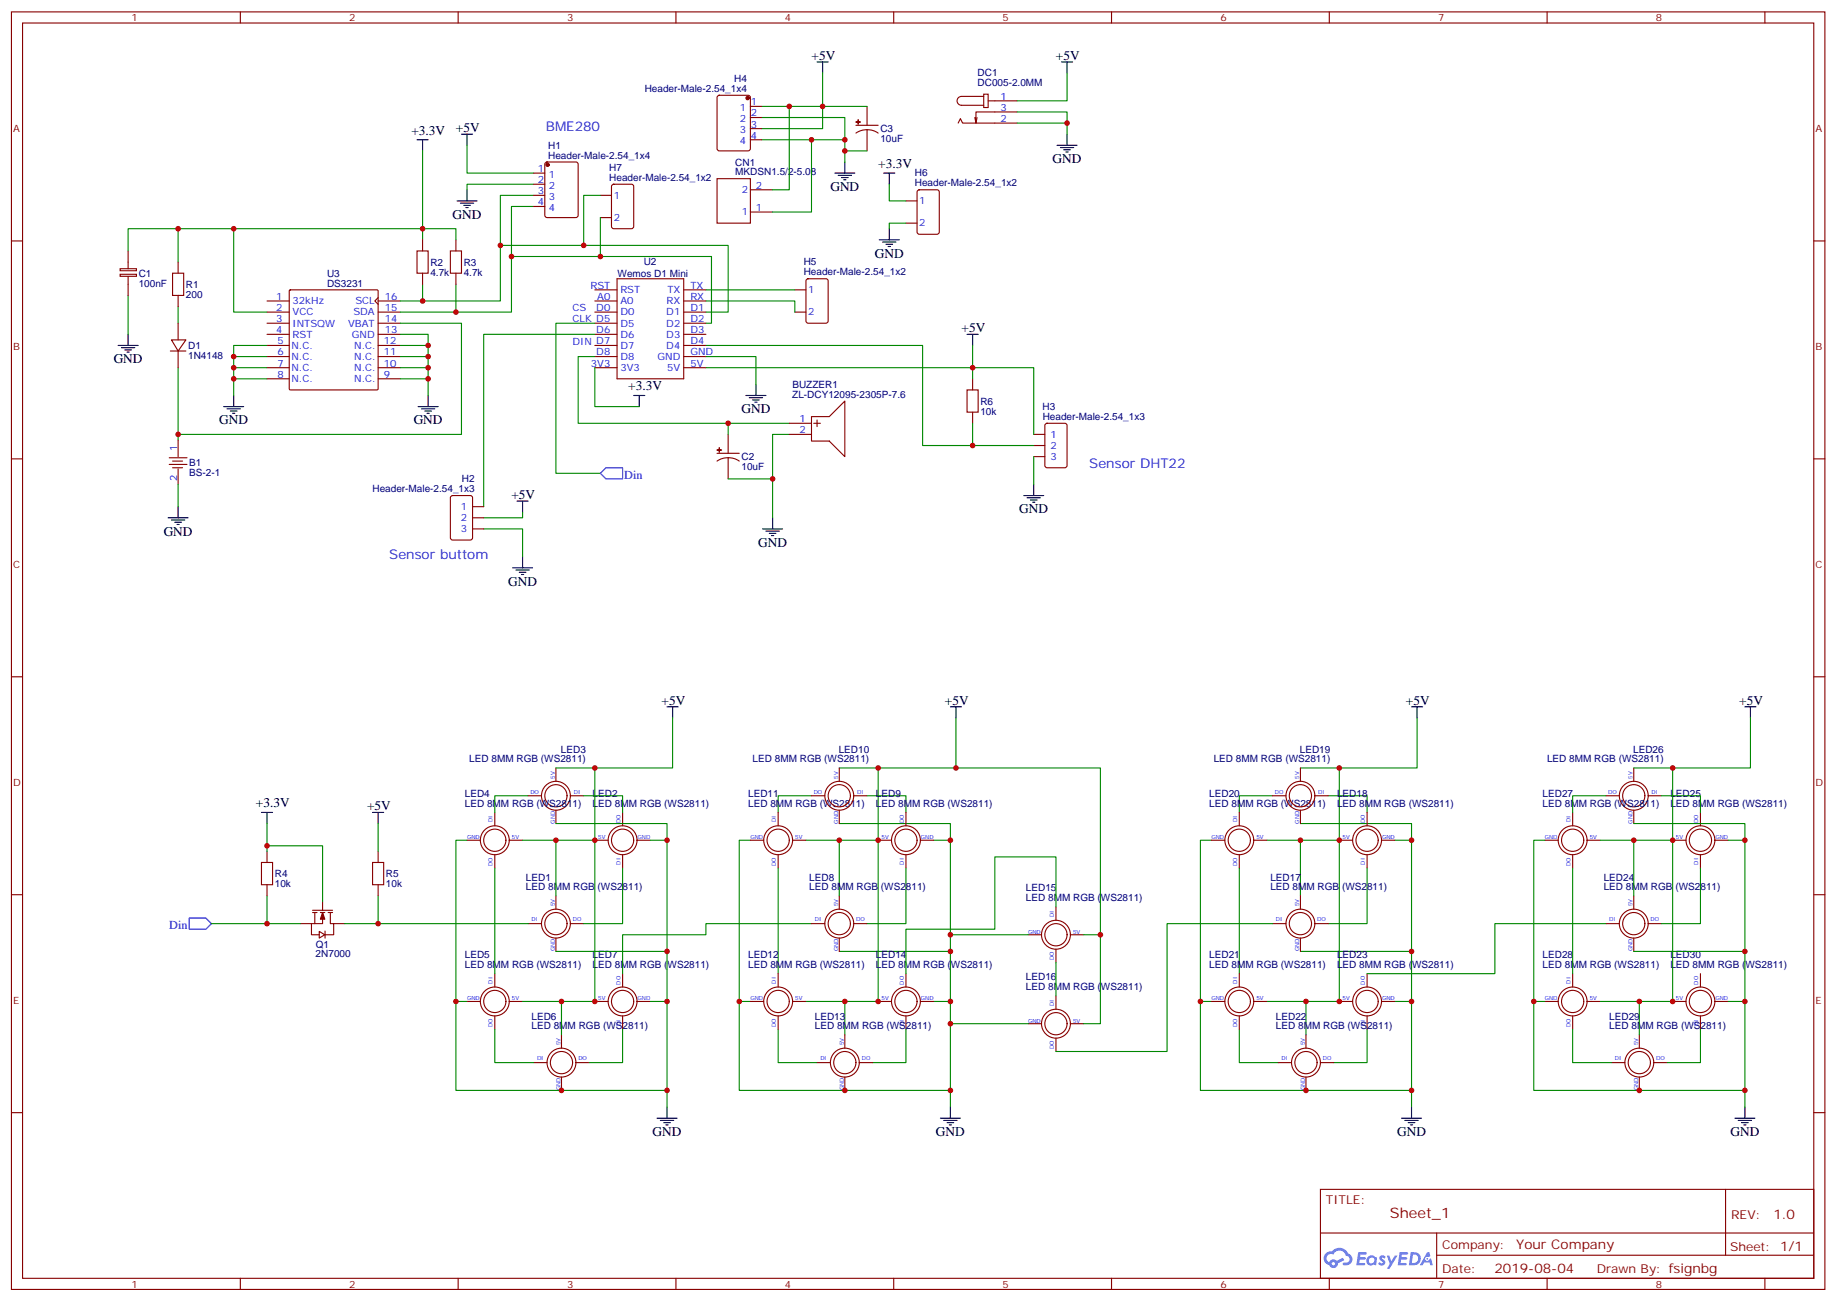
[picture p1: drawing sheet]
<svg xmlns="http://www.w3.org/2000/svg" width="583mm" height="413mm" viewBox="0 0 583 413" stroke-linecap="round" stroke-linejoin="round" font-family="sans-serif">
<g fill="none" stroke="#870000" stroke-width=".35">
<path d="M3.6 3.8h575.8v405.3h-575.8zM7.2 7.3h568.6v398.3h-568.6zM76.3 3.8v3.5M145.5 3.8v3.5M214.6 3.8v3.5M283.7 3.8v3.5M352.9 3.8v3.5M422 3.8v3.5M491.2 3.8v3.5M560.3 3.8v3.5M3.6 76.4h3.6M575.8 76.4h3.6"/>
<path d="M3.6 145.6h3.6M575.8 145.6h3.6M3.6 214.7h3.6M575.8 214.7h3.6M3.6 283.9h3.6M575.8 283.9h3.6M3.6 353h3.6M575.8 353h3.6M419.2 377.4h156.6v28.2h-156.6zM547.8 377.4v20.9M419.2 391.2h156.5M456.1 398.3h119.6"/>
<path d="M456.1 391.2v14.1M76.3 405.6v3.5M145.5 405.6v3.5M214.6 405.6v3.5M283.7 405.6v3.5M352.9 405.6v3.5M422 405.6v3.5M491.2 405.6v3.5M560.3 405.6v3.5"/>
</g>
<g fill="#5487ff">
<path d="M438.2 398.5a1.22 1.22 0 0 1 1.7 .3l-.4 .6a.47 .47 0 0 0-.3-.4 .47 .47 0 0 0-.5 .2l.1 .2a1.14 1.14 0 0 1 .8 1.8 1.14 1.14 0 0 1-1.9-.1l-.2-.2 .5-.5 .7 .4a.29 .29 0 0 0 .3-.2 .29 .29 0 0 0-.2-.4 1.04 1.04 0 0 1-.6-1.7z"/>
<path d="M431.2 397.3h2.4l.3 .2-.2 .5h-1.8l-.1 .9h1.5l.3 .4-.3 .3h-1.6l-.2 1.1 1.7 .1 .2 .3-.2 .3h-2.6z"/>
<path d="M444.3 397.3l2.7 .2-.1 .5h-1.8l-.2 .9h1.6l.3 .4-.4 .3h-1.6l-.1 1.1 1.7 .1 .2 .3-.2 .3h-2.6z"/>
<path d="M453.1 397.3h.7l.3 1.2-.6 .4a.69 .69 0 0 0-1 .2 .69 .69 0 0 0 .4 1 .69 .69 0 0 0 .9-.6l.5-.3 .6 2.2h-.8l-.2-.8h-1.8l-.5 .8h-.8z"/>
<path d="M440.3 398.4h.8l.6 1.8 1.1-1.8h.9l-2.6 4.2h-.8l.9-1.6z"/>
<path d="M447.9 397.3l-.6 4.1h1.3a2.11 2.11 0 0 0 2.5-2.1 2.11 2.11 0 0 0-2.5-2zM448.6 398a1.43 1.43 0 0 1 1.6 1.6 1.43 1.43 0 0 1-2 1.1z"/>
<path d="M434.2 398.9a1.54 1.54 0 0 0-.1 2.2 1.54 1.54 0 0 0 2.2 .1l.6 .2 .3-2.2-.6-.3a1.49 1.49 0 0 0-2.4 0zM434.5 399.9a.94 .94 0 0 1 1.8 0 .94 .94 0 0 1-1.8 0z"/>
<path d="M420.9 397.7a2.18 2.18 0 0 0 1.1 3.7 1.44 1.44 0 0 0 1.6 .9 1.44 1.44 0 0 0 1.2-1.5l2-1-.5-.7-1.9 1a1.47 1.47 0 0 0-2.4 .4 1.39 1.39 0 0 1-.7-1.9 1.39 1.39 0 0 1 2-.5 2.12 2.12 0 0 1 2.2-1.3 2.12 2.12 0 0 1 1.9 1.7 1.14 1.14 0 0 1 1.1 1.4 1.14 1.14 0 0 1-1.7 .7 .43 .43 0 0 0-.5 .4 .43 .43 0 0 0 .4 .5 1.98 1.98 0 0 0 2.5-1.3 1.98 1.98 0 0 0-1.2-2.5 3.1 3.1 0 0 0-5.3-.7l-.9 .1zM422.8 401a.55 .55 0 0 1 1.1 0 .55 .55 0 0 1-1.1 0z"/>
<circle cx="453.1" cy="399.4" r=".26"/>
</g>
<g fill="none" stroke="#870000" stroke-width=".35">
<path d="M227.9 30.4l.5-.2h9.1l.7 .5v16.5l-.4 .6-9.4 .1-.7-.5-.1-16.5zM238.2 33.8h3.6M238.2 37.3h3.6M271.7 39.8h7.1M275.3 33.8v6M304.2 39.1l.7-1.5 .7 1.5h17.3M310.2 37.3l-.4 1.8M312.3 29.9h1.4v4.2h-1.4zM312.3 30.6h-7a1.41 1.41 0 0 0-1.5 1.4 1.41 1.41 0 0 0 1.5 1.4h7M313.7 32h9.2M322.9 35.5h-13.1v3.6l-.3-1.8M169.4 54.9h3.6"/>
<path d="M169.4 58.5h3.6M173.2 51.6l.5-.2h9.1l.7 .4 .1 16.5-.5 .7h-9.4l-.7-.4v-16.5zM194.4 58.7l.4-.2h5.7l.6 .4 .1 13-.5 .6-5.9 .1-.6-.5-.1-12.9zM227.6 56.7h10.6v14.1h-10.6zM238.2 40.8h3.6M238.2 44.3h3.6M275.3 41.2l1.8 .2 1.7 .8M275.3 41.2l-1.9 .2-1.7 .8M275.3 41.2v6.7M40.7 79.6v5.7M132.4 79.6h3.5v7.1h-3.5zM134.2 76.1v3.5"/>
<path d="M143 79.6h3.5v7.1h-3.5zM144.7 76.1v3.5M169.4 62h3.6M169.4 65.5h3.6M190.6 62h3.5M190.6 69h3.5M238.2 67.3h7.1M238.2 60.2h7.1M287.6 63.7h3.5M287.6 70.8h3.5M291.4 60.4l.5-.2h5.6l.6 .5 .1 12.9-.5 .7h-5.8l-.7-.4-.1-13zM38.1 87h5.2v.7h-5.2z"/>
<path d="M38.1 85.3h5.2v.6h-5.2zM40.7 87.7v6M54.8 86.7h3.5v7h-3.5zM56.6 83.1v3.6M56.6 93.7v3.6M84.8 95.5h7M84.8 99h7M91.9 92.1l.3-.1h27.5l.3 .1 .1 31.3-.2 .3h-27.7l-.3-.2zM120.1 94.4l-1.1 1.1 1.1 1.1M120.1 95.5h7M120.1 99h7M134.2 86.7v3.5"/>
<path d="M144.7 86.7v3.5M188.8 95.5h7.1M188.8 99h7.1M188.8 92h7.1M195.9 88.4h21.2v31.8h-21.2zM217.1 95.5h7M217.1 99h7M217.1 92h7M252.3 99h3.6M252.3 92h3.6M256.1 88.6l.5-.2h5.6l.7 .5v12.9l-.4 .7-5.9 .1-.7-.5v-13zM54.1 111.4h4.9"/>
<path d="M54.4 107.8h4.6l-2.4 3.6zM56.6 102.6v5.2M56.6 111.4v5.3M84.8 102.6h7M84.8 106.1h7M84.8 109.6h7M84.8 113.1h7M84.8 116.7h7M120.1 102.6h7M120.1 106.1h7M120.1 109.6h7M120.1 113.1h7"/>
<path d="M120.1 116.7h7M188.8 102.6h7.1M188.8 106.1h7.1M188.8 109.6h7.1M188.8 113.1h7.1M188.8 116.7h7.1M217.1 102.6h7M217.1 106.1h7M217.1 109.6h7M217.1 113.1h7M217.1 116.7h7M56.6 139.6v5.3"/>
<path d="M84.8 120.2h7M120.1 120.2h7M231.2 137.8v6M250.6 134.3h7M250.6 137.8h7M257.6 132.2h5.7l4.9-5v17.7l-4.9-5h-5.7zM258.3 134.3h2.2M259.4 133.2v2.2M307 123.7h3.6v7.1h-3.6zM308.8 120.2v3.5M308.8 130.8v3.5M328.2 137.8h3.5"/>
<path d="M332 134.5l.4-.2h5.7l.6 .4 .1 13-.5 .7h-5.9l-.6-.4-.1-13zM53.7 145.2h5.7M53.7 147.4h5.7M54.8 146.3h3.2M54.8 148.4h3.2M56.6 148.8v4.9M143.2 157.4l.5-.2h5.6l.7 .5v12.9l-.4 .7h-5.9l-.7-.4v-13zM227.6 143.8h7.1M231.2 145.2l1.8 .3 1.7 .8M231.2 145.2l-1.9 .3-1.7 .8M231.2 145.2v6.7M328.2 144.9h3.5"/>
<path d="M328.2 141.4h3.5M150 167.8h3.6M150 160.8h3.6M150 164.3h3.6M157.1 257.8v4.2M167.7 252.5h4.2M176.5 243.7v4.2M176.5 257.1v4.2M181.1 252.5h4.2M197.7 257.8v4.2M247.1 257.8v4.2M257.6 252.5h4.3"/>
<path d="M266.5 243.7v4.2M266.5 257.1v4.2M271 252.5h4.3M287.6 257.8v4.2M393.5 257.8v4.2M404 252.5h4.3M412.9 243.7v4.2M412.9 257.1v4.2M417.4 252.5h4.3M434 257.8v4.2M499.3 257.8v4.2M509.9 252.5h4.2"/>
<path d="M518.7 243.7v4.2M518.7 257.1v4.2M523.3 252.5h4.2M539.9 257.8v4.2M83 273.6h3.5v7.1h-3.5zM84.8 270.1v3.5M118.3 273.6h3.5v7.1h-3.5zM120.1 270.1v3.5M148.3 266.6h4.2M157.1 271.2v4.2M161.7 266.6h4.2M188.8 266.6h4.3"/>
<path d="M197.7 271.2v4.2M202.2 266.6h4.3M238.2 266.6h4.3M247.1 271.2v4.2M251.6 266.6h4.3M278.8 266.6h4.2M287.6 271.2v4.2M292.2 266.6h4.2M384.6 266.6h4.3M393.5 271.2v4.2M398 266.6h4.3M425.2 266.6h4.2"/>
<path d="M434 271.2v4.2M438.6 266.6h4.2M490.5 266.6h4.2M499.3 271.2v4.2M503.9 266.6h4.2M531 266.6h4.3M539.9 271.2v4.2M544.4 266.6h4.3M84.8 280.7v3.5M95.4 293.1h3.5M99.2 288.8h6.4M99.2 289.5h1.4"/>
<path d="M99.9 289.5v3.6M101.4 295.5l1.7 1.1-1.7 1zM101.7 289.5h1.4M102.4 289.5v3.6h-3.5v3.5h2.5M102.4 286v2.8M103.2 295.4v2.3M104.2 289.5h1.4M104.9 289.5v3.6h1v3.5h-2.8M105.9 293.1h3.6M120.1 280.7v3.5M167.7 293.1h4.2M176.5 284.2v4.3"/>
<path d="M176.5 297.6v4.3M181.1 293.1h4.2M257.6 293.1h4.3M266.5 284.2v4.3M266.5 297.6v4.3M271 293.1h4.3M326.4 296.6h4.3M335.2 287.8v4.2M339.8 296.6h4.3M404 293.1h4.3M412.9 284.2v4.3M412.9 297.6v4.3"/>
<path d="M417.4 293.1h4.3M509.9 293.1h4.2M518.7 284.2v4.3M518.7 297.6v4.3M523.3 293.1h4.2M148.3 317.7h4.2M157.1 308.9v4.3M161.7 317.7h4.2M188.8 317.7h4.3M197.7 308.9v4.3M202.2 317.7h4.3M238.2 317.7h4.3"/>
<path d="M247.1 308.9v4.3M251.6 317.7h4.3M278.8 317.7h4.2M287.6 308.9v4.3M292.2 317.7h4.2M335.2 301.2v4.2M335.2 316v4.2M384.6 317.7h4.3M393.5 308.9v4.3M398 317.7h4.3M425.2 317.7h4.2M434 308.9v4.3"/>
<path d="M438.6 317.7h4.2M490.5 317.7h4.2M499.3 308.9v4.3M503.9 317.7h4.2M531 317.7h4.3M539.9 308.9v4.3M544.4 317.7h4.3M157.1 322.3v4.3M169.4 337.1h4.3M178.3 328.3v4.3M182.8 337.1h4.3M197.7 322.3v4.3"/>
<path d="M247.1 322.3v4.3M259.4 337.1h4.2M268.2 328.3v4.3M272.8 337.1h4.2M287.6 322.3v4.3M326.4 324.8h4.3M335.2 329.4v4.2M339.8 324.8h4.3M393.5 322.3v4.3M405.8 337.1h4.2M414.6 328.3v4.3M419.2 337.1h4.2"/>
<path d="M434 322.3v4.3M499.3 322.3v4.3M511.6 337.1h4.3M520.5 328.3v4.3M525 337.1h4.3M539.9 322.3v4.3M178.3 341.7v4.3M268.2 341.7v4.3M414.6 341.7v4.3M520.5 341.7v4.3"/>
<circle cx="176.5" cy="252.5" r="4.6"/>
<circle cx="176.5" cy="252.5" r="3.5"/>
<circle cx="266.5" cy="252.5" r="4.6"/>
<circle cx="266.5" cy="252.5" r="3.5"/>
<circle cx="412.9" cy="252.5" r="4.6"/>
<circle cx="412.9" cy="252.5" r="3.5"/>
<circle cx="518.7" cy="252.5" r="4.6"/>
<circle cx="518.7" cy="252.5" r="3.5"/>
<circle cx="157.1" cy="266.6" r="4.6"/>
<circle cx="157.1" cy="266.6" r="3.5"/>
<circle cx="197.7" cy="266.6" r="4.6"/>
<circle cx="197.7" cy="266.6" r="3.5"/>
<circle cx="247" cy="266.6" r="4.6"/>
<circle cx="247.1" cy="266.6" r="3.5"/>
<circle cx="287.6" cy="266.6" r="4.6"/>
<circle cx="287.6" cy="266.6" r="3.5"/>
<circle cx="393.5" cy="266.6" r="4.6"/>
<circle cx="393.5" cy="266.6" r="3.5"/>
<circle cx="434" cy="266.6" r="4.6"/>
<circle cx="434" cy="266.6" r="3.5"/>
<circle cx="499.3" cy="266.6" r="4.6"/>
<circle cx="499.3" cy="266.6" r="3.5"/>
<circle cx="539.9" cy="266.6" r="4.6"/>
<circle cx="539.9" cy="266.6" r="3.5"/>
<circle cx="176.5" cy="293.1" r="4.6"/>
<circle cx="176.5" cy="293.1" r="3.5"/>
<circle cx="266.5" cy="293.1" r="4.6"/>
<circle cx="266.5" cy="293.1" r="3.5"/>
<circle cx="335.2" cy="296.6" r="4.6"/>
<circle cx="335.2" cy="296.6" r="3.5"/>
<circle cx="412.9" cy="293.1" r="4.6"/>
<circle cx="412.9" cy="293.1" r="3.5"/>
<circle cx="518.7" cy="293.1" r="4.6"/>
<circle cx="518.7" cy="293.1" r="3.5"/>
<circle cx="157.1" cy="317.7" r="4.6"/>
<circle cx="157.1" cy="317.7" r="3.5"/>
<circle cx="197.7" cy="317.7" r="4.6"/>
<circle cx="197.7" cy="317.7" r="3.5"/>
<circle cx="247" cy="317.7" r="4.6"/>
<circle cx="247.1" cy="317.7" r="3.5"/>
<circle cx="287.6" cy="317.7" r="4.6"/>
<circle cx="287.6" cy="317.7" r="3.5"/>
<circle cx="393.5" cy="317.7" r="4.6"/>
<circle cx="393.5" cy="317.7" r="3.5"/>
<circle cx="434" cy="317.7" r="4.6"/>
<circle cx="434" cy="317.7" r="3.5"/>
<circle cx="499.3" cy="317.7" r="4.6"/>
<circle cx="499.3" cy="317.7" r="3.5"/>
<circle cx="539.9" cy="317.7" r="4.6"/>
<circle cx="539.9" cy="317.7" r="3.5"/>
<circle cx="178.3" cy="337.1" r="4.6"/>
<circle cx="178.3" cy="337.1" r="3.5"/>
<circle cx="268.2" cy="337.1" r="4.6"/>
<circle cx="268.2" cy="337.1" r="3.5"/>
<circle cx="335.2" cy="324.8" r="4.6"/>
<circle cx="335.2" cy="324.8" r="3.5"/>
<circle cx="414.6" cy="337.1" r="4.6"/>
<circle cx="414.6" cy="337.1" r="3.5"/>
<circle cx="520.5" cy="337.1" r="4.6"/>
<circle cx="520.5" cy="337.1" r="3.5"/>
</g>
<g fill="none" stroke="#000" stroke-width=".35">
<path d="M259.4 19.6h3.5M261.2 19.6v3.6M337 19.6h3.5M338.8 19.6v3.6M132.4 44.3h3.5M134.2 44.3v3.6M146.5 42.6h3.5M148.3 42.6v3.5M265 54.9h6.4M266.1 55.6h4.2M267.2 56.3h2.1M267.9 57h.7"/>
<path d="M268.2 51.4v3.5M280.6 54.9h3.5M282.3 54.9v3.6M335.6 46.1h6.3M336.7 46.8h4.2M337.7 47.5h2.1M338.4 48.2h.7M338.8 42.6v3.5M145.1 63.7h6.3M146.2 64.5h4.2M147.2 65.2h2.1M147.9 65.9h.7"/>
<path d="M148.3 60.2v3.5M279.2 76.1h6.3M280.2 76.8h4.2M281.3 77.5h2.1M282 78.2h.7M282.3 72.6v3.5M37.5 109.6h6.4M38.6 110.3h4.2M39.6 111h2.1M40.3 111.7h.7M40.7 106.1v3.5M307 106.1h3.6"/>
<path d="M308.8 106.1v3.5M71 129h6.4M72.1 129.7h4.2M73.1 130.4h2.1M73.8 131.1h.7M74.2 125.5v3.5M132.8 129h6.3M133.8 129.7h4.2M134.9 130.4h2.1M135.6 131.1h.7M135.9 125.5v3.5M201.2 125.5h3.5"/>
<path d="M203 125.5v3.5M236.8 125.5h6.4M237.9 126.2h4.2M238.9 126.9h2.2M239.6 127.6h.7M240 122v3.5M164.1 159h3.6M165.9 159v3.5M325 157.2h6.4M326.1 157.9h4.2M327.1 158.6h2.1M327.8 159.3h.7"/>
<path d="M328.2 153.7v3.5M53.4 164.3h6.3M54.4 165h4.3M55.5 165.7h2.1M56.2 166.4h.7M56.6 160.8v3.5M165.9 176.6v3.6M242.1 167.8h6.4M243.2 168.5h4.2M244.2 169.2h2.1M244.9 169.9h.7M245.3 164.3v3.5"/>
<path d="M162.7 180.2h6.4M163.8 180.9h4.2M164.9 181.6h2.1M165.6 182.3h.7M211.8 224.3h3.5M213.5 224.3v3.5M301.7 224.3h3.6M303.5 224.3v3.5M448.1 224.3h3.6M449.9 224.3v3.5M554 224.3h3.5M555.7 224.3v3.5"/>
<path d="M83 257.8h3.5M84.8 257.8v3.5M118.3 257.8h3.5M120.1 257.8v3.5M208.6 354.8h6.3M209.7 355.5h4.2M210.7 356.2h2.1M211.4 356.9h.7M211.8 351.3v3.5M298.6 354.8h6.3M299.6 355.5h4.2M300.7 356.2h2.1"/>
<path d="M301.4 356.9h.7M301.7 351.3v3.5M445 354.8h6.3M446 355.5h4.3M447.1 356.2h2.1M447.8 356.9h.7M448.1 351.3v3.5M550.8 354.8h6.3M551.9 355.5h4.2M552.9 356.2h2.1M553.6 356.9h.7M554 351.3v3.5"/>
</g>
<g fill="none" stroke="#008700" stroke-width=".35">
<path d="M241.8 37.3h26.4v14.1M241.8 33.8h33.5M250.6 33.8v26.4h-5.3M261.2 23.2v17.6h-19.4M322.9 39.1h15.9v3.5M322.9 35.5h15.9v3.6M338.8 23.2v8.8h-15.9M134.2 47.9v28.2M148.3 46.1v8.8h21.1M169.4 58.5h-21.1v1.7M241.8 44.3h26.4M257.6 44.3v23h-12.3"/>
<path d="M268.2 47.9h7.1M282.3 58.5v5.2h5.3M56.6 72.6v10.5M74.2 72.6v26.4h10.6M144.7 76.1v-3.5h-104v7M169.4 62h-10.5v15.9M169.4 65.5h-7v15.9M190.6 62h-5.3v15.9M190.6 69v12.4M287.6 70.8h-5.3v1.8M40.7 93.7v12.4M56.6 97.3v5.3"/>
<path d="M127.1 99h35.3v-17.6h63.5v21.2h-1.8M127.1 95.5h31.8v-17.6h72.3v21.1h-7.1M134.2 90.2v5.3M144.7 90.2v8.8M224.1 95.5h28.2v3.5M224.1 92h28.2M56.6 116.7v21.1M74.2 113.1h10.6M74.2 116.7h10.6M84.8 109.6h-10.6v15.9M127.1 116.7h8.8v3.5M127.1 113.1h8.8v3.6"/>
<path d="M127.1 109.6h8.8v3.5M127.1 106.1h8.8v3.5M127.1 102.6h19.4v35.2h-89.9v1.8M188.8 102.6h-12.3v47.6h14.1M188.8 106.1h-35.2v54.7M188.8 113.1h-5.2v21.2h67M188.8 116.7v12.3h14.2M224.1 113.1h15.9v8.9M224.1 109.6h68.8v31.8h15.9M308.8 109.6v7.1h-84.7M74.2 120.2h10.6M127.1 120.2h8.8v5.3"/>
<path d="M231.2 134.3v3.5M250.6 137.8h-5.3v26.5M308.8 134.3v7.1h19.4M308.8 120.2v-3.5h19.4v21.1M56.6 153.7v7.1M231.2 151.9h14.1M328.2 144.9v8.8M153.6 167.8h12.3v8.8M165.9 162.5v1.8h-12.3M213.5 227.8v15.9h-37M303.5 227.8v15.9h-37M449.9 227.8v15.9h-37"/>
<path d="M555.7 227.8v15.9h-37M167.7 252.5h-10.6v5.3M185.3 252.5h12.4v5.3M188.8 243.7v22.9h-12.3v17.6M257.6 252.5h-10.5v5.3M275.3 252.5h12.3v5.3M278.8 243.7v22.9h-12.3v17.6M303.5 243.7h45.9v52.9M404 252.5h-10.5v5.3M421.7 252.5h12.3v5.3M425.2 243.7v22.9h-12.3v17.6M509.9 252.5h-10.6v5.3"/>
<path d="M527.5 252.5h12.4v5.3M531 243.7v22.9h-12.3v17.6M84.8 268.4h17.6v17.6M84.8 261.3v8.8M120.1 261.3v8.8M148.3 266.6h-3.6v51.1h3.6M157.1 275.4v33.5M165.9 266.6h10.6M176.5 261.3h35.3v5.3M188.8 266.6v51.1h-22.9M197.7 275.4v17.7h-12.4M206.5 266.6h5.3v51.1"/>
<path d="M238.2 266.6h-3.5v51.1h3.5M247.1 275.4v33.5M255.9 266.6h10.6M266.5 261.3h35.2v5.3M278.8 266.6v51.1h-22.9M287.6 275.4v17.7h-12.3M296.4 266.6h5.3v51.1M384.6 266.6h-3.5v51.1h3.5M393.5 275.4v33.5M402.3 266.6h10.6M412.9 261.3h35.2v5.3M425.2 266.6v51.1h-22.9"/>
<path d="M434 275.4v17.7h-12.3M442.8 266.6h5.3v51.1M490.5 266.6h-3.6v51.1h3.6M499.3 275.4v33.5M508.1 266.6h10.6M518.7 261.3h35.3v5.3M531 266.6v51.1h-22.9M539.9 275.4v17.7h-12.4M548.7 266.6h5.3v51.1M67.1 293.1h17.7M84.8 284.2v8.9h10.6M120.1 293.1h47.6"/>
<path d="M120.1 284.2v8.9h-10.6M257.6 293.1h-33.5v3.5h-26.4v12.3M301.7 296.6h24.7M335.2 287.8v-15.9h-19.4v22.9h-28.2v14.1M344.1 296.6h5.3v28.2h-5.3M404 293.1h-33.5v40.5h-35.3M509.9 293.1h-35.3v15.8h-40.6M144.7 317.7v28.3h67.1M176.5 301.9h35.3M178.3 317.7v10.6M206.5 317.7h5.3v33.6M234.7 317.7v28.3h67"/>
<path d="M266.5 301.9h35.2M268.2 317.7v10.6M296.4 317.7h5.3v33.6M335.2 305.4v10.6M381.1 317.7v28.3h67M412.9 301.9h35.2M414.6 317.7v10.6M442.8 317.7h5.3v33.6M486.9 317.7v28.3h67.1M518.7 301.9h35.3M520.5 317.7v10.6M548.7 317.7h5.3v33.6"/>
<path d="M157.1 326.6v10.5h12.3M197.7 326.6v10.5h-10.6M247.1 326.6v10.5h12.3M287.6 326.6v10.5h-10.6M301.7 324.8h24.7M393.5 326.6v10.5h12.3M434 326.6v10.5h-10.6M499.3 326.6v10.5h12.3M539.9 326.6v10.5h-10.6"/>
</g>
<g fill="#870000" stroke="#870000" stroke-width=".35">
<path d="M271.7 38.7h1.5z"/>
<path d="M272.5 38v1.4z"/>
<path d="M227.6 142.8h1.5z"/>
<path d="M228.4 142.1v1.4z"/>
<path d="M102.4 289.5l.7 2.1h-1.4z"/>
<circle cx="237.3" cy="31.1" r=".53"/>
<circle cx="173.8" cy="52.3" r=".53"/>
</g>
<path d="M192.4 148.4h5.3v3.5h-5.3l-1.8-1.7zM60.1 291.3h5.3l1.7 1.8-1.7 1.7h-5.3z" fill="none" stroke="#00f" stroke-width=".35"/>
<g fill="#c00">
<circle cx="308.8" cy="141.4" r=".88"/>
<circle cx="308.8" cy="116.7" r=".88"/>
<circle cx="84.8" cy="293.1" r=".88"/>
<circle cx="338.8" cy="39.1" r=".88"/>
<circle cx="303.5" cy="243.7" r=".88"/>
<circle cx="349.4" cy="296.6" r=".88"/>
<circle cx="301.7" cy="296.6" r=".88"/>
<circle cx="301.7" cy="301.9" r=".88"/>
<circle cx="268.2" cy="346" r=".88"/>
<circle cx="234.7" cy="317.7" r=".88"/>
<circle cx="301.7" cy="346" r=".88"/>
<circle cx="278.8" cy="243.7" r=".88"/>
<circle cx="278.8" cy="266.6" r=".88"/>
<circle cx="266.5" cy="266.6" r=".88"/>
<circle cx="278.8" cy="317.7" r=".88"/>
<circle cx="268.2" cy="317.7" r=".88"/>
<circle cx="301.7" cy="317.7" r=".88"/>
<circle cx="301.7" cy="266.6" r=".88"/>
<circle cx="211.8" cy="266.6" r=".88"/>
<circle cx="211.8" cy="317.7" r=".88"/>
<circle cx="178.3" cy="317.7" r=".88"/>
<circle cx="188.8" cy="317.7" r=".88"/>
<circle cx="176.5" cy="266.6" r=".88"/>
<circle cx="188.8" cy="266.6" r=".88"/>
<circle cx="190.6" cy="81.4" r=".88"/>
<circle cx="257.6" cy="44.3" r=".88"/>
<circle cx="268.2" cy="47.9" r=".88"/>
<circle cx="261.2" cy="33.8" r=".88"/>
<circle cx="231.2" cy="134.3" r=".88"/>
<circle cx="158.9" cy="77.9" r=".88"/>
<circle cx="134.2" cy="95.5" r=".88"/>
<circle cx="74.2" cy="72.6" r=".88"/>
<circle cx="134.2" cy="72.6" r=".88"/>
<circle cx="56.6" cy="137.8" r=".88"/>
<circle cx="135.9" cy="113.1" r=".88"/>
<circle cx="135.9" cy="120.2" r=".88"/>
<circle cx="74.2" cy="113.1" r=".88"/>
<circle cx="74.2" cy="116.7" r=".88"/>
<circle cx="135.9" cy="116.7" r=".88"/>
<circle cx="135.9" cy="109.6" r=".88"/>
<circle cx="74.2" cy="120.2" r=".88"/>
<circle cx="56.6" cy="72.6" r=".88"/>
<circle cx="245.3" cy="151.9" r=".88"/>
<circle cx="144.7" cy="99" r=".88"/>
<circle cx="162.4" cy="81.4" r=".88"/>
<circle cx="268.2" cy="44.3" r=".88"/>
<circle cx="250.6" cy="33.8" r=".88"/>
<circle cx="185.3" cy="77.9" r=".88"/>
<circle cx="188.8" cy="243.7" r=".88"/>
<circle cx="211.8" cy="346" r=".88"/>
<circle cx="144.7" cy="317.7" r=".88"/>
<circle cx="178.3" cy="346" r=".88"/>
<circle cx="211.8" cy="301.9" r=".88"/>
<circle cx="301.7" cy="324.8" r=".88"/>
<circle cx="84.8" cy="268.4" r=".88"/>
<circle cx="120.1" cy="293.1" r=".88"/>
<circle cx="448.1" cy="301.9" r=".88"/>
<circle cx="414.6" cy="346" r=".88"/>
<circle cx="381.1" cy="317.7" r=".88"/>
<circle cx="448.1" cy="346" r=".88"/>
<circle cx="425.2" cy="243.7" r=".88"/>
<circle cx="425.2" cy="266.6" r=".88"/>
<circle cx="412.9" cy="266.6" r=".88"/>
<circle cx="425.2" cy="317.7" r=".88"/>
<circle cx="414.6" cy="317.7" r=".88"/>
<circle cx="448.1" cy="317.7" r=".88"/>
<circle cx="448.1" cy="266.6" r=".88"/>
<circle cx="554" cy="266.6" r=".88"/>
<circle cx="554" cy="317.7" r=".88"/>
<circle cx="520.5" cy="317.7" r=".88"/>
<circle cx="531" cy="317.7" r=".88"/>
<circle cx="518.7" cy="266.6" r=".88"/>
<circle cx="531" cy="266.6" r=".88"/>
<circle cx="531" cy="243.7" r=".88"/>
<circle cx="554" cy="346" r=".88"/>
<circle cx="486.9" cy="317.7" r=".88"/>
<circle cx="520.5" cy="346" r=".88"/>
<circle cx="554" cy="301.9" r=".88"/>
</g>
<text font-size="4.6" fill="#800" x="441.3" y="386.4">Sheet_1</text>
<g font-size="4.2">
<text x="257.6" y="18.9">+5V</text>
<text x="335.2" y="18.9">+5V</text>
<text x="144.7" y="41.9">+5V</text>
<text x="130.6" y="42.8">+3.3V</text>
<text x="278.8" y="53.3">+3.3V</text>
<text x="334.2" y="51.8">GND</text>
<text x="263.6" y="60.6">GND</text>
<text x="143.7" y="69.4">GND</text>
<text x="277.7" y="81.7">GND</text>
<text x="305.3" y="105.4">+5V</text>
<text x="36.1" y="115.3">GND</text>
<text x="199.4" y="123.9">+3.3V</text>
<text x="235.4" y="131.1">GND</text>
<text x="69.6" y="134.7">GND</text>
<text x="131.3" y="134.7">GND</text>
<text x="162.4" y="158.3">+5V</text>
<text x="323.6" y="162.9">GND</text>
<text x="52" y="169.9">GND</text>
<text x="240.7" y="173.5">GND</text>
<text x="161.3" y="185.8">GND</text>
<text x="210" y="223.6">+5V</text>
<text x="300" y="223.6">+5V</text>
<text x="446.4" y="223.6">+5V</text>
<text x="552.2" y="223.6">+5V</text>
<text x="81.2" y="256.2">+3.3V</text>
<text x="116.5" y="257.1">+5V</text>
<text x="207.2" y="360.4">GND</text>
<text x="297.1" y="360.4">GND</text>
<text x="443.5" y="360.4">GND</text>
<text x="549.4" y="360.4">GND</text>
</g>
<g font-size="4.2" fill="#00f">
<text x="173.3" y="41.5">BME280</text>
<text x="345.8" y="148.4">Sensor DHT22</text>
<text x="123.6" y="177.3">Sensor buttom</text>
</g>
<g font-size="4.2" fill="#800">
<text x="563" y="386.6">1.0</text>
<text x="481.4" y="396.2">Your Company</text>
<text x="474.5" y="404">2019-08-04</text>
</g>
<g font-size="3.9" fill="#00f">
<text x="198.2" y="151.9">Din</text>
<text x="53.7" y="294.8">Din</text>
</g>
<g font-size="3.9" fill="#800">
<text x="421" y="382">TITLE:</text>
<text x="549.6" y="386.6">REV:</text>
<text x="457.9" y="396.2">Company:</text>
<text x="549.2" y="396.8">Sheet: 1/1</text>
<text x="457.9" y="403.8">Date:</text>
<text x="506.9" y="403.9">Drawn By: fsignbg</text>
</g>
<g font-size="3.2" fill="#800">
<text x="41.7" y="6.8">1</text>
<text x="110.9" y="6.8">2</text>
<text x="180" y="6.8">3</text>
<text x="249.2" y="6.8">4</text>
<text x="318.3" y="6.8">5</text>
<text x="387.5" y="6.8">6</text>
<text x="456.6" y="6.8">7</text>
<text x="525.7" y="6.8">8</text>
<text x="4.2" y="41.9">A</text>
<text x="576.4" y="41.9">A</text>
<text x="4.2" y="111">B</text>
<text x="576.4" y="111">B</text>
<text x="4.2" y="180.2">C</text>
<text x="576.4" y="180.2">C</text>
<text x="4.2" y="249.3">D</text>
<text x="576.4" y="249.3">D</text>
<text x="4.2" y="318.5">E</text>
<text x="576.4" y="318.5">E</text>
<text x="41.7" y="408.6">1</text>
<text x="110.9" y="408.6">2</text>
<text x="180" y="408.6">3</text>
<text x="249.2" y="408.6">4</text>
<text x="318.3" y="408.6">5</text>
<text x="387.5" y="408.6">6</text>
<text x="456.6" y="408.6">7</text>
<text x="525.7" y="408.6">8</text>
</g>
<g font-size="3.2" fill="#000080">
<text x="204.7" y="29.2">Header-Male-2.54_1x4</text>
<text x="233.1" y="26">H4</text>
<text x="310.4" y="27.3">DC005-2.0MM</text>
<text x="310.4" y="24.2">DC1</text>
<text x="279.5" y="41.9">C3</text>
<text x="174" y="47.2">H1</text>
<text x="279.5" y="45">10uF</text>
<text x="174" y="50.3">Header-Male-2.54_1x4</text>
<text x="233.4" y="52.5">CN1</text>
<text x="193.4" y="57.4">Header-Male-2.54_1x2</text>
<text x="193.4" y="54.2">H7</text>
<text x="233.4" y="55.6">MKDSN1.5/2-5.08</text>
<text x="290.5" y="59.2">Header-Male-2.54_1x2</text>
<text x="290.5" y="55.9">H6</text>
<text x="44" y="87.7">C1</text>
<text x="103.8" y="87.7">U3</text>
<text x="136.6" y="87.5">4.7k</text>
<text x="136.6" y="84.3">R2</text>
<text x="147.2" y="87.5">4.7k</text>
<text x="147.2" y="84.3">R3</text>
<text x="196.1" y="87.9">Wemos D1 Mini</text>
<text x="204.4" y="84.2">U2</text>
<text x="255.2" y="87.4">Header-Male-2.54_1x2</text>
<text x="255.2" y="84.2">H5</text>
<text x="44" y="90.9">100nF</text>
<text x="59" y="94.6">200</text>
<text x="59" y="91.3">R1</text>
<text x="103.8" y="90.9">DS3231</text>
<text x="59.7" y="113.9">1N4148</text>
<text x="59.7" y="110.8">D1</text>
<text x="251.6" y="123">BUZZER1</text>
<text x="251.5" y="126.2">ZL-DCY12095-2305P-7.6</text>
<text x="311.3" y="131.6">10k</text>
<text x="311.3" y="128.4">R6</text>
<text x="331" y="130.1">H3</text>
<text x="331" y="133.2">Header-Male-2.54_1x3</text>
<text x="60.1" y="147.7">B1</text>
<text x="235.4" y="149.1">10uF</text>
<text x="235.4" y="145.9">C2</text>
<text x="60.1" y="150.9">BS-2-1</text>
<text x="146.7" y="153">H2</text>
<text x="118.3" y="156.2">Header-Male-2.54_1x3</text>
<text x="178.1" y="239">LED3</text>
<text x="266.3" y="239">LED10</text>
<text x="412.7" y="239">LED19</text>
<text x="518.5" y="239">LED26</text>
<text x="149" y="241.9">LED 8MM RGB (WS2811)</text>
<text x="238.9" y="241.9">LED 8MM RGB (WS2811)</text>
<text x="385.3" y="241.9">LED 8MM RGB (WS2811)</text>
<text x="491.2" y="241.9">LED 8MM RGB (WS2811)</text>
<text x="147.6" y="256">LED 8MM RGB (WS2811)</text>
<text x="147.6" y="252.8">LED4</text>
<text x="188.1" y="256">LED 8MM RGB (WS2811)</text>
<text x="188.1" y="252.8">LED2</text>
<text x="237.5" y="256">LED 8MM RGB (WS2811)</text>
<text x="237.5" y="252.8">LED11</text>
<text x="278.1" y="256">LED 8MM RGB (WS2811)</text>
<text x="278.1" y="252.8">LED9</text>
<text x="383.9" y="256">LED 8MM RGB (WS2811)</text>
<text x="383.9" y="252.8">LED20</text>
<text x="424.5" y="256">LED 8MM RGB (WS2811)</text>
<text x="424.5" y="252.8">LED18</text>
<text x="489.8" y="256">LED 8MM RGB (WS2811)</text>
<text x="489.8" y="252.8">LED27</text>
<text x="530.3" y="256">LED 8MM RGB (WS2811)</text>
<text x="530.3" y="252.8">LED25</text>
<text x="87.2" y="281.5">10k</text>
<text x="87.2" y="278.3">R4</text>
<text x="122.5" y="281.5">10k</text>
<text x="122.5" y="278.3">R5</text>
<text x="167" y="279.5">LED1</text>
<text x="256.9" y="279.5">LED8</text>
<text x="403.3" y="279.5">LED17</text>
<text x="509.2" y="279.5">LED24</text>
<text x="167" y="282.5">LED 8MM RGB (WS2811)</text>
<text x="256.9" y="282.5">LED 8MM RGB (WS2811)</text>
<text x="325.7" y="286">LED 8MM RGB (WS2811)</text>
<text x="325.7" y="282.8">LED15</text>
<text x="403.3" y="282.5">LED 8MM RGB (WS2811)</text>
<text x="509.2" y="282.5">LED 8MM RGB (WS2811)</text>
<text x="100.2" y="303.8">2N7000</text>
<text x="100.2" y="300.7">Q1</text>
<text x="147.6" y="304">LED5</text>
<text x="188.1" y="304">LED7</text>
<text x="237.5" y="304">LED12</text>
<text x="278.1" y="304">LED14</text>
<text x="383.9" y="304">LED21</text>
<text x="424.5" y="304">LED23</text>
<text x="489.8" y="304">LED28</text>
<text x="530.3" y="304">LED30</text>
<text x="147.6" y="307.2">LED 8MM RGB (WS2811)</text>
<text x="188.1" y="307.2">LED 8MM RGB (WS2811)</text>
<text x="237.5" y="307.2">LED 8MM RGB (WS2811)</text>
<text x="278.1" y="307.2">LED 8MM RGB (WS2811)</text>
<text x="325.7" y="311">LED16</text>
<text x="383.9" y="307.2">LED 8MM RGB (WS2811)</text>
<text x="424.5" y="307.2">LED 8MM RGB (WS2811)</text>
<text x="489.8" y="307.2">LED 8MM RGB (WS2811)</text>
<text x="530.3" y="307.2">LED 8MM RGB (WS2811)</text>
<text x="325.7" y="314.2">LED 8MM RGB (WS2811)</text>
<text x="168.7" y="323.6">LED6</text>
<text x="258.7" y="323.6">LED13</text>
<text x="405.1" y="323.6">LED22</text>
<text x="510.9" y="323.6">LED29</text>
<text x="168.7" y="326.6">LED 8MM RGB (WS2811)</text>
<text x="258.7" y="326.6">LED 8MM RGB (WS2811)</text>
<text x="405.1" y="326.6">LED 8MM RGB (WS2811)</text>
<text x="510.9" y="326.6">LED 8MM RGB (WS2811)</text>
</g>
<g font-size="3.2" fill="#00f">
<text x="234.9" y="35.2">1</text>
<text x="238.4" y="33.4">1</text>
<text x="317.6" y="35.2">3</text>
<text x="317.6" y="31.6">1</text>
<text x="234.9" y="38.7">2</text>
<text x="238.4" y="36.9">2</text>
<text x="238.4" y="40.5">3</text>
<text x="317.6" y="38.7">2</text>
<text x="234.9" y="42.2">3</text>
<text x="234.9" y="45.8">4</text>
<text x="238.4" y="44">4</text>
<text x="170.8" y="54.6">1</text>
<text x="170.8" y="58.1">2</text>
<text x="174.3" y="56.3">1</text>
<text x="174.3" y="59.9">2</text>
<text x="240" y="59.9">2</text>
<text x="170.8" y="61.6">3</text>
<text x="170.8" y="65.2">4</text>
<text x="174.3" y="63.4">3</text>
<text x="194.8" y="63">1</text>
<text x="235.5" y="61.3">2</text>
<text x="291.9" y="64.8">1</text>
<text x="174.3" y="66.9">4</text>
<text x="194.8" y="70.1">2</text>
<text x="235.5" y="68.3">1</text>
<text x="240" y="66.9">1</text>
<text x="291.9" y="71.9">2</text>
<text x="87.7" y="95.1">1</text>
<text x="122.2" y="95.1">16</text>
<text x="187.4" y="91.6">RST</text>
<text x="189.6" y="95.1">A0</text>
<text x="197" y="93">RST</text>
<text x="211.9" y="93">TX</text>
<text x="219.2" y="95.1">RX</text>
<text x="219.2" y="91.6">TX</text>
<text x="256.6" y="93">1</text>
<text x="87.7" y="98.7">2</text>
<text x="92.9" y="96.6">32kHz</text>
<text x="92.9" y="100.1">VCC</text>
<text x="112.2" y="100.1">SDA</text>
<text x="112.8" y="96.6">SCL</text>
<text x="122.2" y="98.7">15</text>
<text x="181.8" y="98.8">CS</text>
<text x="189.3" y="98.7">D0</text>
<text x="197" y="100.1">D0</text>
<text x="197" y="96.6">A0</text>
<text x="211.5" y="100.1">D1</text>
<text x="211.6" y="96.6">RX</text>
<text x="219.2" y="98.7">D1</text>
<text x="256.6" y="100.1">2</text>
<text x="87.7" y="102.2">3</text>
<text x="87.7" y="105.7">4</text>
<text x="92.9" y="103.6">INTSQW</text>
<text x="92.9" y="107.1">RST</text>
<text x="110.5" y="103.6">VBAT</text>
<text x="111.7" y="107.1">GND</text>
<text x="122.2" y="105.7">13</text>
<text x="122.2" y="102.2">14</text>
<text x="181.8" y="102.3">CLK D5</text>
<text x="189.3" y="105.7">D6</text>
<text x="197" y="107.1">D6</text>
<text x="197" y="103.6">D5</text>
<text x="211.5" y="107.1">D3</text>
<text x="211.5" y="103.6">D2</text>
<text x="219.2" y="105.7">D3</text>
<text x="219.2" y="102.2">D2</text>
<text x="88" y="109.3">5</text>
<text x="88" y="112.8">6</text>
<text x="92.5" y="110.7">N.C.</text>
<text x="112.4" y="110.7">N.C.</text>
<text x="121.8" y="112.8">11</text>
<text x="121.8" y="109.3">12</text>
<text x="181.8" y="109.4">DIN D7</text>
<text x="189.3" y="112.8">D8</text>
<text x="197" y="110.7">D7</text>
<text x="211.5" y="110.7">D4</text>
<text x="219.2" y="112.8">GND</text>
<text x="219.2" y="109.3">D4</text>
<text x="88" y="116.3">7</text>
<text x="88" y="119.8">8</text>
<text x="92.5" y="114.2">N.C.</text>
<text x="92.5" y="117.7">N.C.</text>
<text x="112.4" y="117.7">N.C.</text>
<text x="112.4" y="114.2">N.C.</text>
<text x="121.8" y="119.8">9</text>
<text x="121.8" y="116.3">10</text>
<text x="187.6" y="116.3">3V3</text>
<text x="197" y="117.7">3V3</text>
<text x="197" y="114.2">D8</text>
<text x="208.7" y="114.2">GND</text>
<text x="211.8" y="117.7">5V</text>
<text x="219.2" y="116.3">5V</text>
<text x="92.5" y="121.2">N.C.</text>
<text x="112.4" y="121.2">N.C.</text>
<text x="253.9" y="133.9">1</text>
<text x="253.9" y="137.5">2</text>
<text x="56.2" y="143.1" transform="rotate(-90 56.2 143.1)">1</text>
<text x="333.5" y="138.9">1</text>
<text x="333.5" y="142.4">2</text>
<text x="333.5" y="145.9">3</text>
<text x="56.2" y="152.5" transform="rotate(-90 56.2 152.5)">2</text>
<text x="146.3" y="161.8">1</text>
<text x="146.3" y="165.3">2</text>
<text x="146.3" y="168.9">3</text>
</g>
<g font-size="1.8" fill="#00f">
<text x="168.4" y="251.8">DO</text>
<text x="176.1" y="247" transform="rotate(-90 176.1 247)">5V</text>
<text x="182.2" y="251.8">DI</text>
<text x="258.3" y="251.8">DO</text>
<text x="266.1" y="247" transform="rotate(-90 266.1 247)">5V</text>
<text x="272.1" y="251.8">DI</text>
<text x="404.7" y="251.8">DO</text>
<text x="412.5" y="247" transform="rotate(-90 412.5 247)">5V</text>
<text x="418.5" y="251.8">DI</text>
<text x="510.6" y="251.8">DO</text>
<text x="518.3" y="247" transform="rotate(-90 518.3 247)">5V</text>
<text x="524.4" y="251.8">DI</text>
<text x="156.4" y="260.9" transform="rotate(-90 156.4 260.9)">DI</text>
<text x="176.1" y="261.3" transform="rotate(-90 176.1 261.3)">GND</text>
<text x="197" y="261.2" transform="rotate(-90 197 261.2)">DO</text>
<text x="246.3" y="260.9" transform="rotate(-90 246.3 260.9)">DI</text>
<text x="266.1" y="261.3" transform="rotate(-90 266.1 261.3)">GND</text>
<text x="286.9" y="261.2" transform="rotate(-90 286.9 261.2)">DO</text>
<text x="392.7" y="260.9" transform="rotate(-90 392.7 260.9)">DI</text>
<text x="412.5" y="261.3" transform="rotate(-90 412.5 261.3)">GND</text>
<text x="433.3" y="261.2" transform="rotate(-90 433.3 261.2)">DO</text>
<text x="498.6" y="260.9" transform="rotate(-90 498.6 260.9)">DI</text>
<text x="518.3" y="261.3" transform="rotate(-90 518.3 261.3)">GND</text>
<text x="539.2" y="261.2" transform="rotate(-90 539.2 261.2)">DO</text>
<text x="148.3" y="266.2">GND</text>
<text x="162.5" y="266.2">5V</text>
<text x="189.9" y="266.2">5V</text>
<text x="202.4" y="266.2">GND</text>
<text x="238.2" y="266.2">GND</text>
<text x="252.5" y="266.2">5V</text>
<text x="279.9" y="266.2">5V</text>
<text x="292.4" y="266.2">GND</text>
<text x="384.6" y="266.2">GND</text>
<text x="398.9" y="266.2">5V</text>
<text x="426.3" y="266.2">5V</text>
<text x="438.8" y="266.2">GND</text>
<text x="490.5" y="266.2">GND</text>
<text x="504.7" y="266.2">5V</text>
<text x="532.1" y="266.2">5V</text>
<text x="544.6" y="266.2">GND</text>
<text x="156.4" y="274.7" transform="rotate(-90 156.4 274.7)">DO</text>
<text x="197" y="274.4" transform="rotate(-90 197 274.4)">DI</text>
<text x="246.3" y="274.7" transform="rotate(-90 246.3 274.7)">DO</text>
<text x="286.9" y="274.4" transform="rotate(-90 286.9 274.4)">DI</text>
<text x="392.7" y="274.7" transform="rotate(-90 392.7 274.7)">DO</text>
<text x="433.3" y="274.4" transform="rotate(-90 433.3 274.4)">DI</text>
<text x="498.6" y="274.7" transform="rotate(-90 498.6 274.7)">DO</text>
<text x="539.2" y="274.4" transform="rotate(-90 539.2 274.4)">DI</text>
<text x="176.1" y="287.6" transform="rotate(-90 176.1 287.6)">5V</text>
<text x="266.1" y="287.6" transform="rotate(-90 266.1 287.6)">5V</text>
<text x="412.5" y="287.6" transform="rotate(-90 412.5 287.6)">5V</text>
<text x="518.3" y="287.6" transform="rotate(-90 518.3 287.6)">5V</text>
<text x="168.7" y="292.3">DI</text>
<text x="181.9" y="292.3">DO</text>
<text x="258.7" y="292.3">DI</text>
<text x="271.8" y="292.3">DO</text>
<text x="334.5" y="290.9" transform="rotate(-90 334.5 290.9)">DI</text>
<text x="405.1" y="292.3">DI</text>
<text x="418.2" y="292.3">DO</text>
<text x="510.9" y="292.3">DI</text>
<text x="524.1" y="292.3">DO</text>
<text x="326.4" y="296.2">GND</text>
<text x="340.7" y="296.2">5V</text>
<text x="176.1" y="301.9" transform="rotate(-90 176.1 301.9)">GND</text>
<text x="266.1" y="301.9" transform="rotate(-90 266.1 301.9)">GND</text>
<text x="334.5" y="304.7" transform="rotate(-90 334.5 304.7)">DO</text>
<text x="412.5" y="301.9" transform="rotate(-90 412.5 301.9)">GND</text>
<text x="518.3" y="301.9" transform="rotate(-90 518.3 301.9)">GND</text>
<text x="148.3" y="317.4">GND</text>
<text x="156.4" y="312.1" transform="rotate(-90 156.4 312.1)">DI</text>
<text x="162.5" y="317.4">5V</text>
<text x="189.9" y="317.4">5V</text>
<text x="197" y="312.4" transform="rotate(-90 197 312.4)">DO</text>
<text x="202.4" y="317.4">GND</text>
<text x="238.2" y="317.4">GND</text>
<text x="246.3" y="312.1" transform="rotate(-90 246.3 312.1)">DI</text>
<text x="252.5" y="317.4">5V</text>
<text x="279.9" y="317.4">5V</text>
<text x="286.9" y="312.4" transform="rotate(-90 286.9 312.4)">DO</text>
<text x="292.4" y="317.4">GND</text>
<text x="384.6" y="317.4">GND</text>
<text x="392.7" y="312.1" transform="rotate(-90 392.7 312.1)">DI</text>
<text x="398.9" y="317.4">5V</text>
<text x="426.3" y="317.4">5V</text>
<text x="433.3" y="312.4" transform="rotate(-90 433.3 312.4)">DO</text>
<text x="438.8" y="317.4">GND</text>
<text x="490.5" y="317.4">GND</text>
<text x="498.6" y="312.1" transform="rotate(-90 498.6 312.1)">DI</text>
<text x="504.7" y="317.4">5V</text>
<text x="532.1" y="317.4">5V</text>
<text x="539.2" y="312.4" transform="rotate(-90 539.2 312.4)">DO</text>
<text x="544.6" y="317.4">GND</text>
<text x="334.5" y="319.1" transform="rotate(-90 334.5 319.1)">DI</text>
<text x="156.4" y="325.9" transform="rotate(-90 156.4 325.9)">DO</text>
<text x="197" y="325.5" transform="rotate(-90 197 325.5)">DI</text>
<text x="246.3" y="325.9" transform="rotate(-90 246.3 325.9)">DO</text>
<text x="286.9" y="325.5" transform="rotate(-90 286.9 325.5)">DI</text>
<text x="326.4" y="324.4">GND</text>
<text x="340.7" y="324.4">5V</text>
<text x="392.7" y="325.9" transform="rotate(-90 392.7 325.9)">DO</text>
<text x="433.3" y="325.5" transform="rotate(-90 433.3 325.5)">DI</text>
<text x="498.6" y="325.9" transform="rotate(-90 498.6 325.9)">DO</text>
<text x="539.2" y="325.5" transform="rotate(-90 539.2 325.5)">DI</text>
<text x="177.9" y="331.7" transform="rotate(-90 177.9 331.7)">5V</text>
<text x="267.9" y="331.7" transform="rotate(-90 267.9 331.7)">5V</text>
<text x="334.5" y="332.9" transform="rotate(-90 334.5 332.9)">DO</text>
<text x="414.3" y="331.7" transform="rotate(-90 414.3 331.7)">5V</text>
<text x="520.1" y="331.7" transform="rotate(-90 520.1 331.7)">5V</text>
<text x="170.5" y="336.4">DI</text>
<text x="183.6" y="336.4">DO</text>
<text x="260.5" y="336.4">DI</text>
<text x="273.6" y="336.4">DO</text>
<text x="406.9" y="336.4">DI</text>
<text x="420" y="336.4">DO</text>
<text x="512.7" y="336.4">DI</text>
<text x="525.8" y="336.4">DO</text>
<text x="177.9" y="346" transform="rotate(-90 177.9 346)">GND</text>
<text x="267.9" y="346" transform="rotate(-90 267.9 346)">GND</text>
<text x="414.3" y="346" transform="rotate(-90 414.3 346)">GND</text>
<text x="520.1" y="346" transform="rotate(-90 520.1 346)">GND</text>
</g>
</svg>
